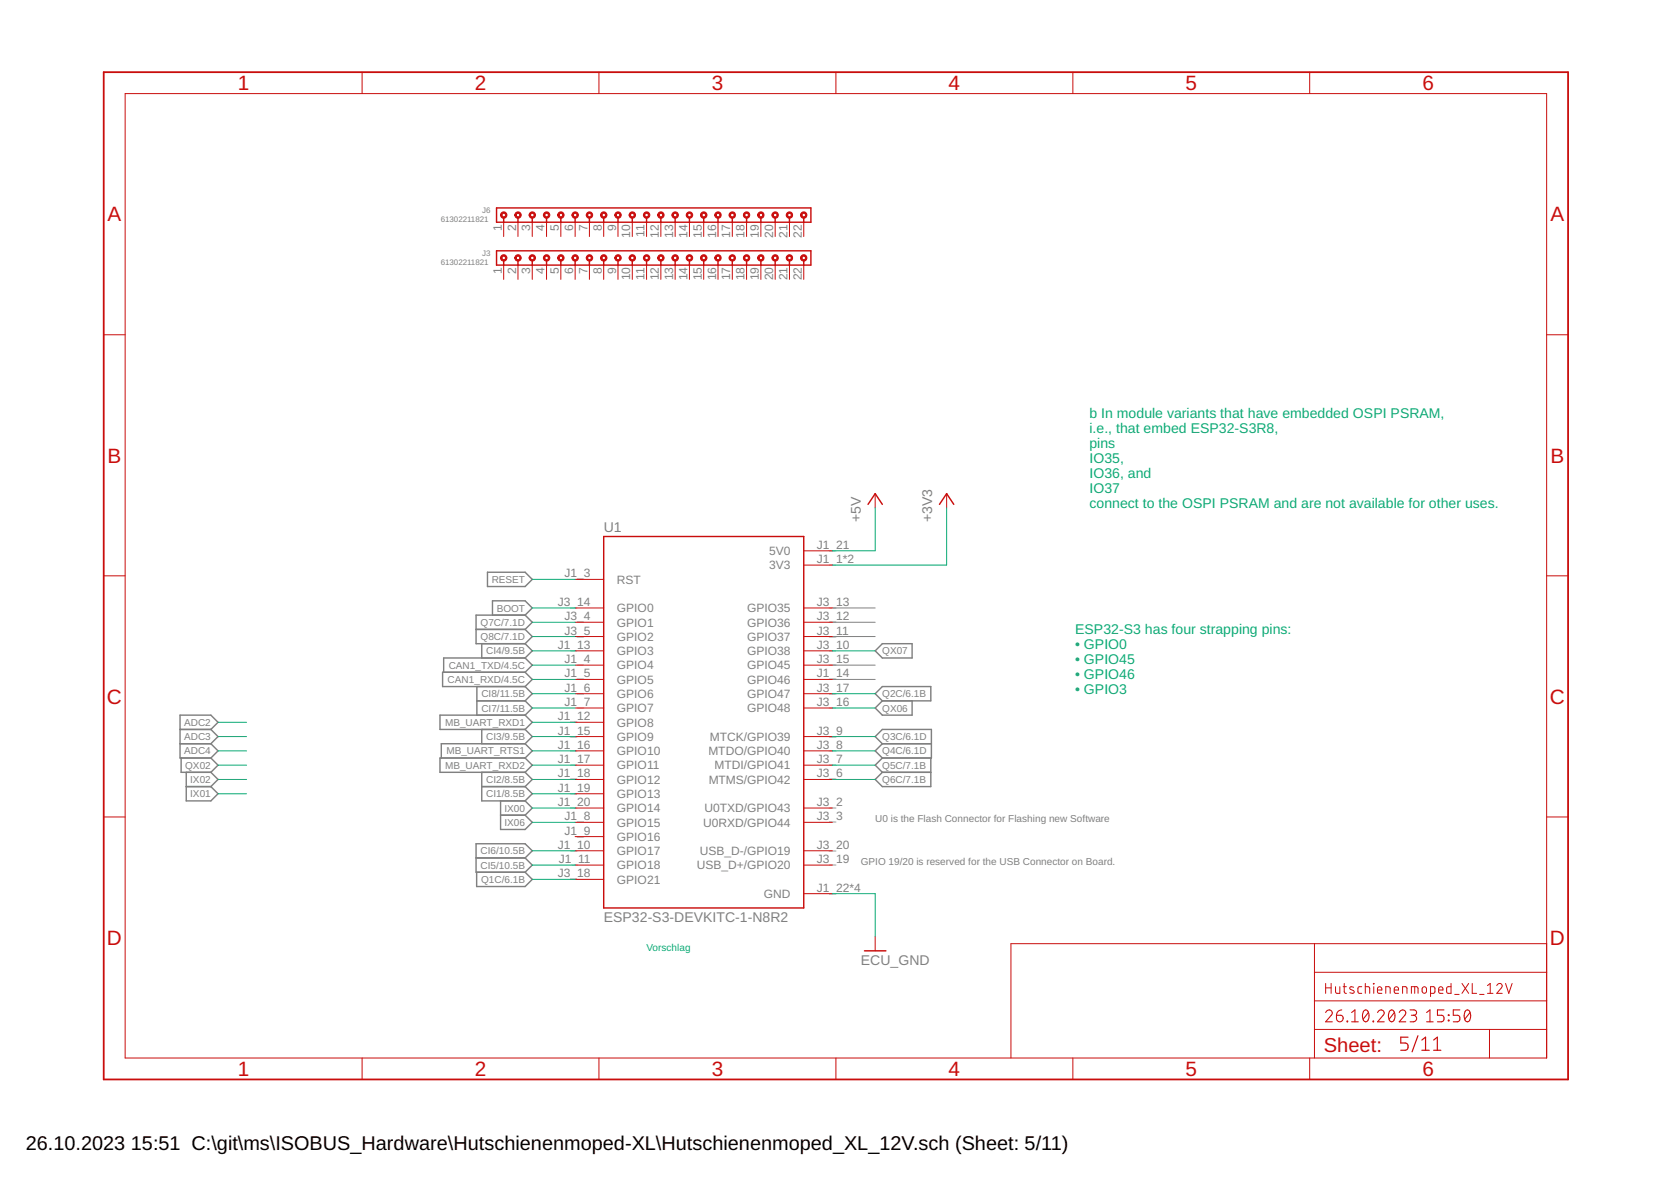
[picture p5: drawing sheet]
<svg xmlns="http://www.w3.org/2000/svg" width="297mm" height="210mm" viewBox="0 0 297 210" stroke-linecap="round" stroke-linejoin="round" font-family="sans-serif">
<path d="M148 118.2h7.6M148 108.1h7.6M148 110.6h7.6M148 113.1h7.6M148 120.8h7.6" fill="none" stroke="#808080" stroke-width=".18"/>
<g fill="none" stroke="#808080" stroke-width=".25">
<path d="M84.6 111.9h8.7M85.6 114.4v2.5M86.7 101.7h6.6l1.3 1.3-1.3 1.2h-6.6zM87.5 109.3v-2.5h5.8l1.3 1.3-1.3 1.2M93.3 116.9l1.3 1.3-1.3 1.3M93.3 119.5h-14.6v2.5h14.6M93.3 116.9h-14.4v2.6M93.3 119.5l1.3 1.3-1.3 1.2M93.3 109.3h-8.7v5.1h8.7M93.3 114.4l1.3 1.3-1.3 1.2M93.3 111.9l1.3 1.2-1.3 1.3M93.3 109.3l1.3 1.3-1.3 1.3"/>
<path d="M155.6 115.7l1.2-1.3h5.3v2.5h-5.3zM32 129.6h5.5M32 132.2h5.5M32.2 134.7v2.6h5.3M33.1 137.3v5h4.4l1.3-1.2-1.3-1.3M33.1 139.8h4.4M37.5 129.6l1.3-1.2-1.3-1.3h-5.5v7.6h5.5M37.5 137.3l1.3 1.2-1.3 1.3M37.5 129.6l1.3 1.3-1.3 1.3M37.5 132.2l1.3 1.3-1.3 1.2M37.5 134.7l1.3 1.3-1.3 1.3M84.8 124.6h8.5"/>
<path d="M84.8 122v5.1M85.6 137.3v5h7.7M85.6 139.8h7.7M85.6 129.6v2.6M93.3 124.6l1.3 1.2-1.3 1.3M93.3 127.1h-15.1v2.5h15.1M93.3 122l1.3 1.3-1.3 1.3M93.3 132.2h-14.9v2.5M93.3 134.7h-15.1v2.6h15.1M93.3 127.1l1.3 1.3-1.3 1.2M93.3 129.6l1.3 1.3-1.3 1.3M93.3 134.7l1.3 1.3-1.3 1.3"/>
<path d="M93.3 137.3l1.3 1.2-1.3 1.3M93.3 139.8l1.3 1.3-1.3 1.2M93.3 132.2l1.3 1.3-1.3 1.2M155.6 123.3l1.2-1.3h8.7v2.6h-8.7zM156.8 124.6l-1.2 1.2 1.2 1.3h5.3v-2.5M156.8 132.2l-1.2-1.3 1.2-1.3h8.8v5.1h-8.8M156.8 132.2h8.8M156.8 137.3h8.7M156.8 134.7l-1.2 1.3 1.2 1.3M156.8 132.2l-1.2 1.3 1.2 1.2M165.5 134.7v5.1h-8.7l-1.2-1.3 1.2-1.2M84.6 152.5h8.7"/>
<path d="M84.7 155v2.6h8.6l1.3-1.3-1.3-1.3M89 144.9h4.3M89 142.3v5.1h4.3l1.3-1.2-1.3-1.3M93.3 142.3l1.3 1.3-1.3 1.3M93.3 152.5l1.3 1.3-1.3 1.2M93.3 152.5l1.3-1.3-1.3-1.2h-8.7v5h8.7"/>
</g>
<g fill="none" stroke="#c90d0c" stroke-width=".18">
<path d="M22.2 16.6h252.7v171.4h-252.7zM64.4 12.8v3.8M106.5 12.8v3.8M148.6 12.8v3.8M190.7 12.8v3.8M232.8 12.8v3.8M89.5 39.5v2.5M92.1 39.5v2.5M94.6 39.5v2.5M97.2 39.5v2.5M99.7 39.5v2.5M102.2 39.5v2.5"/>
<path d="M104.8 39.5v2.5M107.3 39.5v2.5M109.9 39.5v2.5M112.4 39.5v2.5M114.9 39.5v2.5M117.5 39.5v2.5M120 39.5v2.5M122.6 39.5v2.5M125.1 39.5v2.5M127.6 39.5v2.5M130.2 39.5v2.5M132.7 39.5v2.5"/>
<path d="M135.3 39.5v2.5M137.8 39.5v2.5M140.3 39.5v2.5M142.9 39.5v2.5M18.4 59.5h3.8M89.5 47.1v2.6M92.1 47.1v2.6M94.6 47.1v2.6M97.2 47.1v2.6M99.7 47.1v2.6M102.2 47.1v2.6M104.8 47.1v2.6"/>
<path d="M107.3 47.1v2.6M109.9 47.1v2.6M112.4 47.1v2.6M114.9 47.1v2.6M117.5 47.1v2.6M120 47.1v2.6M122.6 47.1v2.6M125.1 47.1v2.6M127.6 47.1v2.6M130.2 47.1v2.6M132.7 47.1v2.6M135.3 47.1v2.6"/>
<path d="M137.8 47.1v2.6M140.3 47.1v2.6M142.9 47.1v2.6M274.9 59.5h3.8M142.9 97.9h5.1M155.6 87.7v2.6M168.3 87.7v2.6M18.4 102.3h3.8M102.2 103h5.1M102.2 110.6h5.1M102.2 113.1h5.1M102.2 118.2h5.1"/>
<path d="M102.2 115.7h5.1M102.2 108.1h5.1M142.9 100.4h5.1M142.9 110.6h5.1M142.9 113.1h5.1M142.9 118.2h5.1M142.9 115.7h5.1M142.9 108.1h5.1M274.9 102.3h3.8M102.2 120.8h5.1M102.2 123.3h5.1M102.2 125.8h5.1"/>
<path d="M102.2 128.4h5.1M102.2 130.9h5.1M102.2 133.5h5.1M102.2 136h5.1M102.2 138.5h5.1M142.9 120.8h5.1M142.9 123.3h5.1M142.9 125.8h5.1M142.9 130.9h5.1M142.9 133.5h5.1M142.9 136h5.1M142.9 138.5h5.1"/>
<path d="M18.4 145.2h3.8M102.2 141.1h5.1M102.2 143.6h5.1M102.2 146.2h5.1M102.2 148.7h5.1M102.2 151.2h5.1M102.2 153.8h5.1M102.2 156.3h5.1M142.9 143.6h5.1M142.9 146.2h5.1M142.9 151.2h5.1M142.9 153.8h5.1"/>
<path d="M142.9 158.8h5.1M274.9 145.2h3.8M155.6 166.5v2.5M233.7 167.7v20.3M233.7 177.9h41.2M233.7 172.8h41.2M235.6 174.8v1.8M235.6 175.6h1M236.6 174.8v1.8M237.4 175.4v1l.3 .2h.5v-1.2M238.8 175.4h.5M239 174.8v1.6l.3 .2"/>
<path d="M240.6 175.5l-.4-.1-.3 .3 .8 .4v.3l-.2 .2-.6-.2M242.1 175.4h-.5l-.2 .3 .1 .8 .6 .1M242.7 175.4l.7 .1 .1 1.1M242.7 174.8v1.8M244.1 174.8l.1 .1zM244.2 175.4v1.2M244.9 176h.7a.41 .41 0 0 0-.2-.6 .41 .41 0 0 0-.5 .4v.7l.7 .1M246.3 176.6v-1.2l.7 .1 .1 1.1M247.8 176h.8a.4 .4 0 0 0-.3-.6 .4 .4 0 0 0-.5 .4l.1 .7 .7 .1M249.3 176.6v-1.2l.7 .1 .1 1.1M250.9 176.6v-1.2l1.1 .1 .1 1.1M251.5 175.4v1.2"/>
<path d="M252.9 175.5l.3-.1a.66 .66 0 0 1 .1 1.1h-.3l-.2-.2v-.5zM254.3 176.6l.6-.1 .2-.1v-.7l-.2-.3h-.6v1.7M255.7 176h.8a.4 .4 0 0 0-.3-.6 .4 .4 0 0 0-.5 .4l.1 .7 .7 .1M257.9 174.8v1.8l-.6-.1-.1-.2v-.7l.1-.2h.6M258.6 176.7h.8M259.9 174.8l1.2 1.8M261.1 174.8l-1.2 1.8M261.7 174.8v1.8h.8M263 176.7h.8M264.4 176.6h1M264.4 175.2l.5-.4v1.8M266.1 175.2a.48 .48 0 0 1 .7-.4 .48 .48 0 0 1 .1 .8l-.8 1h.9"/>
<path d="M267.6 174.8l.6 1.8 .6-1.8M274.9 167.7h-95.2v20.3M64.4 188v3.9M106.5 188v3.9M148.6 188v3.9M190.7 188v3.9M232.8 188v3.9M233.7 183h41.2M264.8 183v5"/>
</g>
<path d="M18.4 12.8h260.3v179.1h-260.3z" fill="none" stroke="#c90d0c" stroke-width=".32"/>
<g fill="none" stroke="#c90d0c" stroke-width=".19">
<path d="M235.6 180a.58 .58 0 0 1 .9-.5 .58 .58 0 0 1 .1 .9l-1 1.2h1.2M238.5 179.5h-.2a.91 .91 0 0 0-.7 .9M240.3 180l.6-.5v2.1M242.5 179.6a.49 .49 0 0 1 .5 0 .49 .49 0 0 1 .3 .4 1.19 1.19 0 0 1-.5 1.6 1.27 1.27 0 0 1-.4-1.8zM243.2 180l-.9 1.1M244.9 180a.58 .58 0 0 1 .8-.5 .58 .58 0 0 1 .2 .9l-1 1.2h1.2M247.1 179.6a.49 .49 0 0 1 .5 0 .49 .49 0 0 1 .3 .4 1.19 1.19 0 0 1-.5 1.6 1.27 1.27 0 0 1-.4-1.8zM247.9 180l-1 1.1M248.7 180a.58 .58 0 0 1 .9-.5 .58 .58 0 0 1 .1 .9l-1 1.2h1.2M250.7 179.5h.7a.48 .48 0 0 1 .4 .5 .48 .48 0 0 1-.4 .4h-.5M253.6 180l.6-.5v2.1M256.7 179.5h-1.2v.9h.7a.59 .59 0 0 1 .5 .6 .59 .59 0 0 1-.5 .6h-.7"/>
<path d="M259.5 179.5h-1.2v.9h.7a.59 .59 0 0 1 .5 .6 .59 .59 0 0 1-.5 .6h-.7M260.5 179.6a.49 .49 0 0 1 .6 0 .49 .49 0 0 1 .2 .4 1.21 1.21 0 0 1-.4 1.6 1.27 1.27 0 0 1-.5-1.8zM261.3 180l-.9 1.1M237.6 180.4h.7a.59 .59 0 0 1 .4 .7 .59 .59 0 0 1-.6 .5 .59 .59 0 0 1-.5-.6zM239.5 181.5l.1 .1zM240.3 181.6h1.1M244.1 181.5l.1 .1zM251.2 180.4a.58 .58 0 0 1 .6 .6 .58 .58 0 0 1-.6 .6h-.5M253.6 181.6h1.2M257.5 180.4l.1 .1zM257.5 181.3h.1v.1h-.1z"/>
</g>
<path d="M250.3 184.3h-1.3v1.1h.8a.66 .66 0 0 1 .5 .6 .66 .66 0 0 1-.5 .7h-.8M252.1 184.1l-1.1 2.8M252.8 186.7h1.3M252.8 184.8l.6-.5v2.4M254.8 186.7h1.3M254.8 184.8l.7-.5v2.4" fill="none" stroke="#c90d0c" stroke-width=".21"/>
<g fill="none" stroke="#c90d0c" stroke-width=".25">
<path d="M88.3 37h55.8v2.5h-55.8zM89.5 38.7v.8M92.1 38.7v.8M94.6 38.7v.8M97.2 38.7v.8M99.7 38.7v.8M102.2 38.7v.8M104.8 38.7v.8M107.3 38.7v.8M109.9 38.7v.8M112.4 38.7v.8M114.9 38.7v.8"/>
<path d="M117.5 38.7v.8M120 38.7v.8M122.6 38.7v.8M125.1 38.7v.8M127.6 38.7v.8M130.2 38.7v.8M132.7 38.7v.8M135.3 38.7v.8M137.8 38.7v.8M140.3 38.7v.8M142.9 38.7v.8M88.3 44.6h55.8v2.5h-55.8z"/>
<path d="M89.5 46.3v.8M92.1 46.3v.8M94.6 46.3v.8M97.2 46.3v.8M99.7 46.3v.8M102.2 46.3v.8M104.8 46.3v.8M107.3 46.3v.8M109.9 46.3v.8M112.4 46.3v.8M114.9 46.3v.8M117.5 46.3v.8"/>
<path d="M120 46.3v.8M122.6 46.3v.8M125.1 46.3v.8M127.6 46.3v.8M130.2 46.3v.8M132.7 46.3v.8M135.3 46.3v.8M137.8 46.3v.8M140.3 46.3v.8M142.9 46.3v.8M107.3 95.4h35.6v66h-35.6zM154.3 89.6l1.3-1.9 1.2 1.9"/>
<path d="M167 89.6l1.3-1.9 1.2 1.9M153.7 169h3.8"/>
</g>
<g fill="#c90d0c" stroke="#c90d0c" stroke-width=".18">
<path d="M89.2 45.4a.58 .58 0 0 1 .8 .2 .58 .58 0 0 1-.3 .8 .58 .58 0 0 1-.7-.6h.2a.32 .32 0 0 1 .4-.3 .32 .32 0 0 1 .2 .5 .32 .32 0 0 1-.5 0l-.1-.2h-.2z" fill-rule="evenodd"/>
<path d="M91.7 45.4a.58 .58 0 0 1 .9 .2 .58 .58 0 0 1-.4 .8 .58 .58 0 0 1-.7-.6h.3a.32 .32 0 0 1 .4-.3 .32 .32 0 0 1 .1 .5 .32 .32 0 0 1-.5 0v-.2h-.3z" fill-rule="evenodd"/>
<path d="M94.2 45.4a.58 .58 0 0 1 .9 .2 .58 .58 0 0 1-.3 .8 .58 .58 0 0 1-.8-.6h.3a.32 .32 0 0 1 .4-.3 .32 .32 0 0 1 .2 .5 .32 .32 0 0 1-.6 0v-.2h-.3z" fill-rule="evenodd"/>
<path d="M96.8 45.4a.58 .58 0 0 1 .9 .2 .58 .58 0 0 1-.4 .8 .58 .58 0 0 1-.7-.6h.2a.32 .32 0 0 1 .4-.3 .32 .32 0 0 1 .2 .5 .32 .32 0 0 1-.5 0l-.1-.2h-.2z" fill-rule="evenodd"/>
<path d="M99.3 45.4a.58 .58 0 0 1 .9 .2 .58 .58 0 0 1-.4 .8 .58 .58 0 0 1-.7-.6h.3a.32 .32 0 0 1 .4-.3 .32 .32 0 0 1 .1 .5 .32 .32 0 0 1-.5 0v-.2h-.3z" fill-rule="evenodd"/>
<path d="M101.9 45.4a.58 .58 0 0 1 .8 .2 .58 .58 0 0 1-.3 .8 .58 .58 0 0 1-.7-.6h.2a.32 .32 0 0 1 .4-.3 .32 .32 0 0 1 .2 .5 .32 .32 0 0 1-.5 0l-.1-.2h-.2z" fill-rule="evenodd"/>
<path d="M104.4 45.4a.58 .58 0 0 1 .9 .2 .58 .58 0 0 1-.4 .8 .58 .58 0 0 1-.7-.6h.3a.32 .32 0 0 1 .4-.3 .32 .32 0 0 1 .1 .5 .32 .32 0 0 1-.5 0v-.2h-.3z" fill-rule="evenodd"/>
<path d="M106.9 45.4a.58 .58 0 0 1 .9 .2 .58 .58 0 0 1-.3 .8 .58 .58 0 0 1-.8-.6h.3a.32 .32 0 0 1 .4-.3 .32 .32 0 0 1 .2 .5 .32 .32 0 0 1-.6 0v-.2h-.3z" fill-rule="evenodd"/>
<path d="M109.5 45.4a.58 .58 0 0 1 .9 .2 .58 .58 0 0 1-.4 .8 .58 .58 0 0 1-.7-.6h.2a.32 .32 0 0 1 .4-.3 .32 .32 0 0 1 .2 .5 .32 .32 0 0 1-.5 0l-.1-.2h-.2z" fill-rule="evenodd"/>
<path d="M112 45.4a.58 .58 0 0 1 .9 .2 .58 .58 0 0 1-.4 .8 .58 .58 0 0 1-.7-.6h.3a.32 .32 0 0 1 .4-.3 .32 .32 0 0 1 .1 .5 .32 .32 0 0 1-.5 0v-.2h-.3z" fill-rule="evenodd"/>
<path d="M114.6 45.4a.58 .58 0 0 1 .8 .2 .58 .58 0 0 1-.3 .8 .58 .58 0 0 1-.7-.6h.2a.32 .32 0 0 1 .5-.2 .32 .32 0 0 1 .1 .5 .32 .32 0 0 1-.6-.1v-.2h-.2z" fill-rule="evenodd"/>
<path d="M117.1 45.4a.58 .58 0 0 1 .9 .2 .58 .58 0 0 1-.4 .8 .58 .58 0 0 1-.7-.6h.3a.32 .32 0 0 1 .4-.2 .32 .32 0 0 1 .1 .5 .32 .32 0 0 1-.5-.1v-.2h-.3z" fill-rule="evenodd"/>
<path d="M119.6 45.4a.58 .58 0 0 1 .9 .2 .58 .58 0 0 1-.3 .8 .58 .58 0 0 1-.8-.6h.3a.32 .32 0 0 1 .5-.2 .32 .32 0 0 1 0 .5 .32 .32 0 0 1-.5-.1v-.2h-.3z" fill-rule="evenodd"/>
<path d="M122.2 45.4a.58 .58 0 0 1 .9 .2 .58 .58 0 0 1-.4 .8 .58 .58 0 0 1-.7-.6h.2a.32 .32 0 0 1 .5-.2 .32 .32 0 0 1 .1 .5 .32 .32 0 0 1-.5-.1l-.1-.2h-.2z" fill-rule="evenodd"/>
<path d="M124.7 45.4a.58 .58 0 0 1 .9 .2 .58 .58 0 0 1-.4 .8 .58 .58 0 0 1-.7-.6h.3a.32 .32 0 0 1 .4-.2 .32 .32 0 0 1 .1 .5 .32 .32 0 0 1-.5-.1v-.2h-.3z" fill-rule="evenodd"/>
<path d="M127.3 45.4a.57 .57 0 0 1 .8 .2 .57 .57 0 0 1-.3 .8 .57 .57 0 0 1-.7-.6h.2a.32 .32 0 0 1 .5-.2 .32 .32 0 0 1 .1 .5 .32 .32 0 0 1-.6-.1v-.2h-.2z" fill-rule="evenodd"/>
<path d="M129.8 45.4a.57 .57 0 0 1 .9 .2 .57 .57 0 0 1-.4 .8 .57 .57 0 0 1-.7-.6h.3a.32 .32 0 0 1 .4-.2 .32 .32 0 0 1 .1 .5 .32 .32 0 0 1-.5-.1v-.2h-.3z" fill-rule="evenodd"/>
<path d="M132.3 45.4a.57 .57 0 0 1 .9 .2 .57 .57 0 0 1-.4 .8 .57 .57 0 0 1-.7-.6h.3a.32 .32 0 0 1 .5-.2 .32 .32 0 0 1 0 .5 .32 .32 0 0 1-.5-.1v-.2h-.3z" fill-rule="evenodd"/>
<path d="M134.9 45.4a.57 .57 0 0 1 .9 .2 .57 .57 0 0 1-.4 .8 .57 .57 0 0 1-.7-.6h.2a.32 .32 0 0 1 .5-.2 .32 .32 0 0 1 .1 .5 .32 .32 0 0 1-.5-.1l-.1-.2h-.2z" fill-rule="evenodd"/>
<path d="M137.4 45.4a.57 .57 0 0 1 .9 .2 .57 .57 0 0 1-.4 .8 .57 .57 0 0 1-.7-.6h.3a.32 .32 0 0 1 .4-.2 .32 .32 0 0 1 .1 .5 .32 .32 0 0 1-.5-.1v-.2h-.3z" fill-rule="evenodd"/>
<path d="M140 45.4a.57 .57 0 0 1 .8 .2 .57 .57 0 0 1-.3 .8 .57 .57 0 0 1-.7-.6h.2a.32 .32 0 0 1 .5-.2 .32 .32 0 0 1 .1 .5 .32 .32 0 0 1-.6-.1v-.2h-.2z" fill-rule="evenodd"/>
<path d="M142.5 45.4a.57 .57 0 0 1 .9 .2 .57 .57 0 0 1-.4 .8 .57 .57 0 0 1-.7-.6h.3a.32 .32 0 0 1 .4-.2 .32 .32 0 0 1 .1 .5 .32 .32 0 0 1-.5-.1v-.2h-.3z" fill-rule="evenodd"/>
<path d="M89.2 37.8a.58 .58 0 0 1 .8 .2 .58 .58 0 0 1-.3 .8 .58 .58 0 0 1-.7-.6h.2a.32 .32 0 0 1 .4-.3 .32 .32 0 0 1 .2 .5 .32 .32 0 0 1-.5 0l-.1-.2h-.2z" fill-rule="evenodd"/>
<path d="M91.7 37.8a.58 .58 0 0 1 .9 .2 .58 .58 0 0 1-.4 .8 .58 .58 0 0 1-.7-.6h.3a.32 .32 0 0 1 .4-.3 .32 .32 0 0 1 .1 .5 .32 .32 0 0 1-.5 0v-.2h-.3z" fill-rule="evenodd"/>
<path d="M94.2 37.8a.58 .58 0 0 1 .9 .2 .58 .58 0 0 1-.3 .8 .58 .58 0 0 1-.8-.6h.3a.32 .32 0 0 1 .4-.3 .32 .32 0 0 1 .2 .5 .32 .32 0 0 1-.6 0v-.2h-.3z" fill-rule="evenodd"/>
<path d="M96.8 37.8a.58 .58 0 0 1 .9 .2 .58 .58 0 0 1-.4 .8 .58 .58 0 0 1-.7-.6h.2a.32 .32 0 0 1 .4-.3 .32 .32 0 0 1 .2 .5 .32 .32 0 0 1-.5 0l-.1-.2h-.2z" fill-rule="evenodd"/>
<path d="M99.3 37.8a.58 .58 0 0 1 .9 .2 .58 .58 0 0 1-.4 .8 .58 .58 0 0 1-.7-.6h.3a.32 .32 0 0 1 .4-.3 .32 .32 0 0 1 .1 .5 .32 .32 0 0 1-.5 0v-.2h-.3z" fill-rule="evenodd"/>
<path d="M101.9 37.8a.58 .58 0 0 1 .8 .2 .58 .58 0 0 1-.3 .8 .58 .58 0 0 1-.7-.6h.2a.32 .32 0 0 1 .4-.3 .32 .32 0 0 1 .2 .5 .32 .32 0 0 1-.5 0l-.1-.2h-.2z" fill-rule="evenodd"/>
<path d="M104.4 37.8a.58 .58 0 0 1 .9 .2 .58 .58 0 0 1-.4 .8 .58 .58 0 0 1-.7-.6h.3a.32 .32 0 0 1 .4-.3 .32 .32 0 0 1 .1 .5 .32 .32 0 0 1-.5 0v-.2h-.3z" fill-rule="evenodd"/>
<path d="M106.9 37.8a.58 .58 0 0 1 .9 .2 .58 .58 0 0 1-.3 .8 .58 .58 0 0 1-.8-.6h.3a.32 .32 0 0 1 .4-.3 .32 .32 0 0 1 .2 .5 .32 .32 0 0 1-.6 0v-.2h-.3z" fill-rule="evenodd"/>
<path d="M109.5 37.8a.58 .58 0 0 1 .9 .2 .58 .58 0 0 1-.4 .8 .58 .58 0 0 1-.7-.6h.2a.32 .32 0 0 1 .4-.3 .32 .32 0 0 1 .2 .5 .32 .32 0 0 1-.5 0l-.1-.2h-.2z" fill-rule="evenodd"/>
<path d="M112 37.8a.58 .58 0 0 1 .9 .2 .58 .58 0 0 1-.4 .8 .58 .58 0 0 1-.7-.6h.3a.32 .32 0 0 1 .4-.3 .32 .32 0 0 1 .1 .5 .32 .32 0 0 1-.5 0v-.2h-.3z" fill-rule="evenodd"/>
<path d="M114.6 37.8a.58 .58 0 0 1 .8 .2 .58 .58 0 0 1-.3 .8 .58 .58 0 0 1-.7-.6h.2a.32 .32 0 0 1 .5-.3 .32 .32 0 0 1 .1 .6 .32 .32 0 0 1-.6-.1v-.2h-.2z" fill-rule="evenodd"/>
<path d="M117.1 37.8a.58 .58 0 0 1 .9 .2 .58 .58 0 0 1-.4 .8 .58 .58 0 0 1-.7-.6h.3a.32 .32 0 0 1 .4-.3 .32 .32 0 0 1 .1 .6 .32 .32 0 0 1-.5-.1v-.2h-.3z" fill-rule="evenodd"/>
<path d="M119.6 37.8a.58 .58 0 0 1 .9 .2 .58 .58 0 0 1-.3 .8 .58 .58 0 0 1-.8-.6h.3a.32 .32 0 0 1 .5-.3 .32 .32 0 0 1 0 .6 .32 .32 0 0 1-.5-.1v-.2h-.3z" fill-rule="evenodd"/>
<path d="M122.2 37.8a.58 .58 0 0 1 .9 .2 .58 .58 0 0 1-.4 .8 .58 .58 0 0 1-.7-.6h.2a.32 .32 0 0 1 .5-.3 .32 .32 0 0 1 .1 .6 .32 .32 0 0 1-.5-.1l-.1-.2h-.2z" fill-rule="evenodd"/>
<path d="M124.7 37.8a.58 .58 0 0 1 .9 .2 .58 .58 0 0 1-.4 .8 .58 .58 0 0 1-.7-.6h.3a.32 .32 0 0 1 .4-.3 .32 .32 0 0 1 .1 .6 .32 .32 0 0 1-.5-.1v-.2h-.3z" fill-rule="evenodd"/>
<path d="M127.3 37.8a.57 .57 0 0 1 .8 .2 .57 .57 0 0 1-.3 .8 .57 .57 0 0 1-.7-.6h.2a.32 .32 0 0 1 .5-.3 .32 .32 0 0 1 .1 .6 .32 .32 0 0 1-.6-.1v-.2h-.2z" fill-rule="evenodd"/>
<path d="M129.8 37.8a.57 .57 0 0 1 .9 .2 .57 .57 0 0 1-.4 .8 .57 .57 0 0 1-.7-.6h.3a.32 .32 0 0 1 .4-.3 .32 .32 0 0 1 .1 .6 .32 .32 0 0 1-.5-.1v-.2h-.3z" fill-rule="evenodd"/>
<path d="M132.3 37.8a.57 .57 0 0 1 .9 .2 .57 .57 0 0 1-.4 .8 .57 .57 0 0 1-.7-.6h.3a.32 .32 0 0 1 .5-.3 .32 .32 0 0 1 0 .6 .32 .32 0 0 1-.5-.1v-.2h-.3z" fill-rule="evenodd"/>
<path d="M134.9 37.8a.57 .57 0 0 1 .9 .2 .57 .57 0 0 1-.4 .8 .57 .57 0 0 1-.7-.6h.2a.32 .32 0 0 1 .5-.3 .32 .32 0 0 1 .1 .6 .32 .32 0 0 1-.5-.1l-.1-.2h-.2z" fill-rule="evenodd"/>
<path d="M137.4 37.8a.57 .57 0 0 1 .9 .2 .57 .57 0 0 1-.4 .8 .57 .57 0 0 1-.7-.6h.3a.32 .32 0 0 1 .4-.3 .32 .32 0 0 1 .1 .6 .32 .32 0 0 1-.5-.1v-.2h-.3z" fill-rule="evenodd"/>
<path d="M140 37.8a.57 .57 0 0 1 .8 .2 .57 .57 0 0 1-.3 .8 .57 .57 0 0 1-.7-.6h.2a.32 .32 0 0 1 .5-.3 .32 .32 0 0 1 .1 .6 .32 .32 0 0 1-.6-.1v-.2h-.2z" fill-rule="evenodd"/>
<path d="M142.5 37.8a.57 .57 0 0 1 .9 .2 .57 .57 0 0 1-.4 .8 .57 .57 0 0 1-.7-.6h.3a.32 .32 0 0 1 .4-.3 .32 .32 0 0 1 .1 .6 .32 .32 0 0 1-.5-.1v-.2h-.3z" fill-rule="evenodd"/>
</g>
<g fill="none" stroke="#0dab76" stroke-width=".18">
<path d="M155.6 90.3v7.6h-7.6M168.3 90.3v10.1h-20.3M94.6 118.2h7.6M94.6 115.7h7.6M94.6 108.1h7.6M94.6 103h7.6M94.6 113.1h7.6M94.6 110.6h7.6M148 115.7h7.6M38.8 128.4h5M38.8 130.9h5M38.8 138.5h5"/>
<path d="M38.8 133.5h5M38.8 136h5M94.6 120.8h7.6M94.6 125.8h7.6M94.6 128.4h7.6M94.6 123.3h7.6M94.6 130.9h7.6M94.6 138.5h7.6M94.6 133.5h7.6M94.6 136h7.6M148 125.8h7.6M148 123.3h7.6"/>
<path d="M148 130.9h7.6M148 138.5h7.6M148 133.5h7.6M148 136h7.6M38.8 141.1h5M94.6 143.6h7.6M94.6 141.1h7.6M94.6 153.8h7.6M94.6 156.3h7.6M94.6 151.2h7.6M94.6 146.2h7.6M148 158.8h7.6v7.7"/>
</g>
<g font-size="3.7" fill="#c90d0c">
<text x="42.3" y="16">1</text>
<text x="84.4" y="16">2</text>
<text x="126.5" y="16">3</text>
<text x="168.6" y="16">4</text>
<text x="210.7" y="16">5</text>
<text x="252.9" y="16">6</text>
<text x="19.1" y="39.4">A</text>
<text x="275.6" y="39.4">A</text>
<text x="19.1" y="82.2">B</text>
<text x="275.6" y="82.2">B</text>
<text x="19" y="125.1">C</text>
<text x="275.5" y="125.1">C</text>
<text x="19" y="167.9">D</text>
<text x="275.5" y="167.9">D</text>
<text x="42.3" y="191.2">1</text>
<text x="84.4" y="191.2">2</text>
<text x="126.5" y="191.2">3</text>
<text x="168.6" y="191.2">4</text>
<text x="210.7" y="191.2">5</text>
<text x="252.9" y="191.2">6</text>
</g>
<text font-size="3.6" fill="#c90d0c" x="235.3" y="186.9">Sheet:</text>
<g font-size="3.5">
<text x="4.6" y="204.3">26.10.2023</text>
<text x="23.3" y="204.3">15:51 C:\git\ms\ISOBUS_Hardware\Hutschienenmoped-XL\Hutschienenmoped_XL_12V.sch (Sheet: 5/11)</text>
</g>
<g font-size="2.5" fill="#0dab76">
<text x="193.7" y="74.3">b In module variants that have embedded OSPI PSRAM,</text>
<text x="193.7" y="76.9">i.e., that embed ESP32-S3R8,</text>
<text x="193.7" y="79.6">pins</text>
<text x="193.7" y="82.3">IO35,</text>
<text x="193.7" y="84.9">IO36, and</text>
<text x="193.7" y="87.6">IO37</text>
<text x="193.7" y="90.3">connect to the OSPI PSRAM and are not available for other uses.</text>
<text x="191.1" y="112.6">ESP32-S3 has four strapping pins:</text>
<text x="191.1" y="115.3">• GPIO0</text>
<text x="191.1" y="118">• GPIO45</text>
<text x="191.1" y="120.6">• GPIO46</text>
<text x="191.1" y="123.3">• GPIO3</text>
</g>
<g font-size="2.5" fill="#808080">
<text x="107.3" y="94.6">U1</text>
<text x="153" y="92.8" transform="rotate(-90 153 92.8)">+5V</text>
<text x="165.7" y="92.8" transform="rotate(-90 165.7 92.8)">+3V3</text>
<text x="107.3" y="163.9">ESP32-S3-DEVKITC-1-N8R2</text>
<text x="153" y="171.5">ECU_GND</text>
</g>
<g font-size="2.1" fill="#808080">
<text x="89.2" y="41" transform="rotate(-90 89.2 41)">1</text>
<text x="91.7" y="41" transform="rotate(-90 91.7 41)">2</text>
<text x="94.3" y="41" transform="rotate(-90 94.3 41)">3</text>
<text x="96.8" y="41" transform="rotate(-90 96.8 41)">4</text>
<text x="99.3" y="41" transform="rotate(-90 99.3 41)">5</text>
<text x="101.9" y="41" transform="rotate(-90 101.9 41)">6</text>
<text x="104.4" y="41" transform="rotate(-90 104.4 41)">7</text>
<text x="107" y="41" transform="rotate(-90 107 41)">8</text>
<text x="109.5" y="41" transform="rotate(-90 109.5 41)">9</text>
<text x="112" y="42.2" transform="rotate(-90 112 42.2)">10</text>
<text x="114.6" y="42.1" transform="rotate(-90 114.6 42.1)">11</text>
<text x="117.1" y="42.2" transform="rotate(-90 117.1 42.2)">12</text>
<text x="119.7" y="42.2" transform="rotate(-90 119.7 42.2)">13</text>
<text x="122.2" y="42.2" transform="rotate(-90 122.2 42.2)">14</text>
<text x="124.7" y="42.2" transform="rotate(-90 124.7 42.2)">15</text>
<text x="127.3" y="42.2" transform="rotate(-90 127.3 42.2)">16</text>
<text x="129.8" y="42.2" transform="rotate(-90 129.8 42.2)">17</text>
<text x="132.4" y="42.2" transform="rotate(-90 132.4 42.2)">18</text>
<text x="134.9" y="42.2" transform="rotate(-90 134.9 42.2)">19</text>
<text x="137.4" y="42.2" transform="rotate(-90 137.4 42.2)">20</text>
<text x="140" y="42.2" transform="rotate(-90 140 42.2)">21</text>
<text x="142.5" y="42.2" transform="rotate(-90 142.5 42.2)">22</text>
<text x="89.2" y="48.7" transform="rotate(-90 89.2 48.7)">1</text>
<text x="91.7" y="48.7" transform="rotate(-90 91.7 48.7)">2</text>
<text x="94.3" y="48.7" transform="rotate(-90 94.3 48.7)">3</text>
<text x="96.8" y="48.7" transform="rotate(-90 96.8 48.7)">4</text>
<text x="99.3" y="48.7" transform="rotate(-90 99.3 48.7)">5</text>
<text x="101.9" y="48.7" transform="rotate(-90 101.9 48.7)">6</text>
<text x="104.4" y="48.7" transform="rotate(-90 104.4 48.7)">7</text>
<text x="107" y="48.7" transform="rotate(-90 107 48.7)">8</text>
<text x="109.5" y="48.7" transform="rotate(-90 109.5 48.7)">9</text>
<text x="112" y="49.8" transform="rotate(-90 112 49.8)">10</text>
<text x="114.6" y="49.7" transform="rotate(-90 114.6 49.7)">11</text>
<text x="117.1" y="49.8" transform="rotate(-90 117.1 49.8)">12</text>
<text x="119.7" y="49.8" transform="rotate(-90 119.7 49.8)">13</text>
<text x="122.2" y="49.8" transform="rotate(-90 122.2 49.8)">14</text>
<text x="124.7" y="49.8" transform="rotate(-90 124.7 49.8)">15</text>
<text x="127.3" y="49.8" transform="rotate(-90 127.3 49.8)">16</text>
<text x="129.8" y="49.8" transform="rotate(-90 129.8 49.8)">17</text>
<text x="132.4" y="49.8" transform="rotate(-90 132.4 49.8)">18</text>
<text x="134.9" y="49.8" transform="rotate(-90 134.9 49.8)">19</text>
<text x="137.4" y="49.8" transform="rotate(-90 137.4 49.8)">20</text>
<text x="140" y="49.8" transform="rotate(-90 140 49.8)">21</text>
<text x="142.5" y="49.8" transform="rotate(-90 142.5 49.8)">22</text>
<text x="136.7" y="101.2">3V3</text>
<text x="136.7" y="98.7">5V0</text>
<text x="145.2" y="100.1">J1_1*2</text>
<text x="145.2" y="97.5">J1_21</text>
<text x="99.2" y="107.7">J3_14</text>
<text x="100.3" y="102.6">J1_3</text>
<text x="109.7" y="103.7">RST</text>
<text x="145.2" y="107.7">J3_13</text>
<text x="100.3" y="110.2">J3_4</text>
<text x="100.3" y="112.8">J3_5</text>
<text x="109.7" y="111.4">GPIO1</text>
<text x="109.7" y="113.9">GPIO2</text>
<text x="109.7" y="108.8">GPIO0</text>
<text x="132.8" y="113.9">GPIO37</text>
<text x="132.8" y="111.4">GPIO36</text>
<text x="132.8" y="108.8">GPIO35</text>
<text x="145.2" y="112.8">J3_11</text>
<text x="145.2" y="110.2">J3_12</text>
<text x="99.2" y="115.3">J1_13</text>
<text x="100.3" y="117.9">J1_4</text>
<text x="109.7" y="119">GPIO4</text>
<text x="109.7" y="116.4">GPIO3</text>
<text x="132.8" y="119">GPIO45</text>
<text x="132.8" y="116.4">GPIO38</text>
<text x="145.2" y="117.9">J3_15</text>
<text x="145.2" y="115.3">J3_10</text>
<text x="100.3" y="120.4">J1_5</text>
<text x="100.3" y="122.9">J1_6</text>
<text x="100.3" y="125.5">J1_7</text>
<text x="109.7" y="121.5">GPIO5</text>
<text x="109.7" y="124.1">GPIO6</text>
<text x="132.8" y="124.1">GPIO47</text>
<text x="132.8" y="121.5">GPIO46</text>
<text x="145.2" y="125.5">J3_16</text>
<text x="145.2" y="122.9">J3_17</text>
<text x="145.2" y="120.4">J1_14</text>
<text x="99.2" y="128">J1_12</text>
<text x="99.2" y="130.6">J1_15</text>
<text x="109.7" y="126.6">GPIO7</text>
<text x="109.7" y="129.1">GPIO8</text>
<text x="109.7" y="131.7">GPIO9</text>
<text x="126.2" y="131.7">MTCK/GPIO39</text>
<text x="132.8" y="126.6">GPIO48</text>
<text x="145.2" y="130.6">J3_9</text>
<text x="99.2" y="133.1">J1_16</text>
<text x="99.2" y="135.6">J1_17</text>
<text x="109.7" y="134.2">GPIO10</text>
<text x="109.7" y="136.8">GPIO11</text>
<text x="125.9" y="134.2">MTDO/GPIO40</text>
<text x="127" y="136.8">MTDI/GPIO41</text>
<text x="145.2" y="135.6">J3_7</text>
<text x="145.2" y="133.1">J3_8</text>
<text x="99.2" y="138.2">J1_18</text>
<text x="99.2" y="140.7">J1_19</text>
<text x="99.2" y="143.3">J1_20</text>
<text x="109.7" y="139.3">GPIO12</text>
<text x="109.7" y="141.8">GPIO13</text>
<text x="126" y="139.3">MTMS/GPIO42</text>
<text x="145.2" y="143.3">J3_2</text>
<text x="145.2" y="138.2">J3_6</text>
<text x="100.3" y="145.8">J1_8</text>
<text x="100.3" y="148.3">J1_9</text>
<text x="109.7" y="144.4">GPIO14</text>
<text x="109.7" y="146.9">GPIO15</text>
<text x="109.7" y="149.4">GPIO16</text>
<text x="125" y="146.9">U0RXD/GPIO44</text>
<text x="125.2" y="144.4">U0TXD/GPIO43</text>
<text x="145.2" y="145.8">J3_3</text>
<text x="99.2" y="150.9">J1_10</text>
<text x="99.2" y="155.9">J3_18</text>
<text x="99.3" y="153.4">J1_11</text>
<text x="109.7" y="152">GPIO17</text>
<text x="109.7" y="154.5">GPIO18</text>
<text x="123.9" y="154.5">USB_D+/GPIO20</text>
<text x="124.4" y="152">USB_D-/GPIO19</text>
<text x="145.2" y="153.4">J3_19</text>
<text x="145.2" y="150.9">J3_20</text>
<text x="109.7" y="157.1">GPIO21</text>
<text x="135.8" y="159.6">GND</text>
<text x="145.2" y="158.5">J1_22*4</text>
</g>
<g font-size="1.8" fill="#808080">
<text x="87.4" y="103.6">RESET</text>
<text x="85.4" y="113.8">Q8C/7.1D</text>
<text x="85.4" y="111.2">Q7C/7.1D</text>
<text x="88.3" y="108.7">BOOT</text>
<text x="79.8" y="118.8">CAN1_TXD/4.5C</text>
<text x="86.4" y="116.3">CI4/9.5B</text>
<text x="156.8" y="116.3">QX07</text>
<text x="79.6" y="121.4">CAN1_RXD/4.5C</text>
<text x="85.6" y="123.9">CI8/11.5B</text>
<text x="156.8" y="123.9">Q2C/6.1B</text>
<text x="32.7" y="129">ADC2</text>
<text x="32.7" y="131.5">ADC3</text>
<text x="79.1" y="129">MB_UART_RXD1</text>
<text x="85.6" y="126.5">CI7/11.5B</text>
<text x="86.4" y="131.5">CI3/9.5B</text>
<text x="156.8" y="131.5">Q3C/6.1D</text>
<text x="156.8" y="126.5">QX06</text>
<text x="32.7" y="134.1">ADC4</text>
<text x="32.9" y="136.6">QX02</text>
<text x="79.1" y="136.6">MB_UART_RXD2</text>
<text x="79.4" y="134.1">MB_UART_RTS1</text>
<text x="156.8" y="136.6">Q5C/7.1B</text>
<text x="156.8" y="134.1">Q4C/6.1D</text>
<text x="33.8" y="141.7">IX01</text>
<text x="33.8" y="139.2">IX02</text>
<text x="86.4" y="139.2">CI2/8.5B</text>
<text x="86.4" y="141.7">CI1/8.5B</text>
<text x="156.8" y="139.2">Q6C/7.1B</text>
<text x="89.7" y="144.2">IX00</text>
<text x="89.7" y="146.8">IX06</text>
<text x="155.6" y="146.1">U0 is the Flash Connector for Flashing new Software</text>
<text x="85.4" y="154.4">CI5/10.5B</text>
<text x="85.4" y="151.9">CI6/10.5B</text>
<text x="153" y="153.8">GPIO 19/20 is reserved for the USB Connector on Board.</text>
<text x="85.5" y="156.9">Q1C/6.1B</text>
</g>
<text font-size="1.8" fill="#0dab76" x="114.9" y="169">Vorschlag</text>
<g font-size="1.4" fill="#808080">
<text x="78.3" y="39.5">61302211821</text>
<text x="85.7" y="37.9">J6</text>
<text x="78.3" y="47.2">61302211821</text>
<text x="85.7" y="45.5">J3</text>
</g>
</svg>
